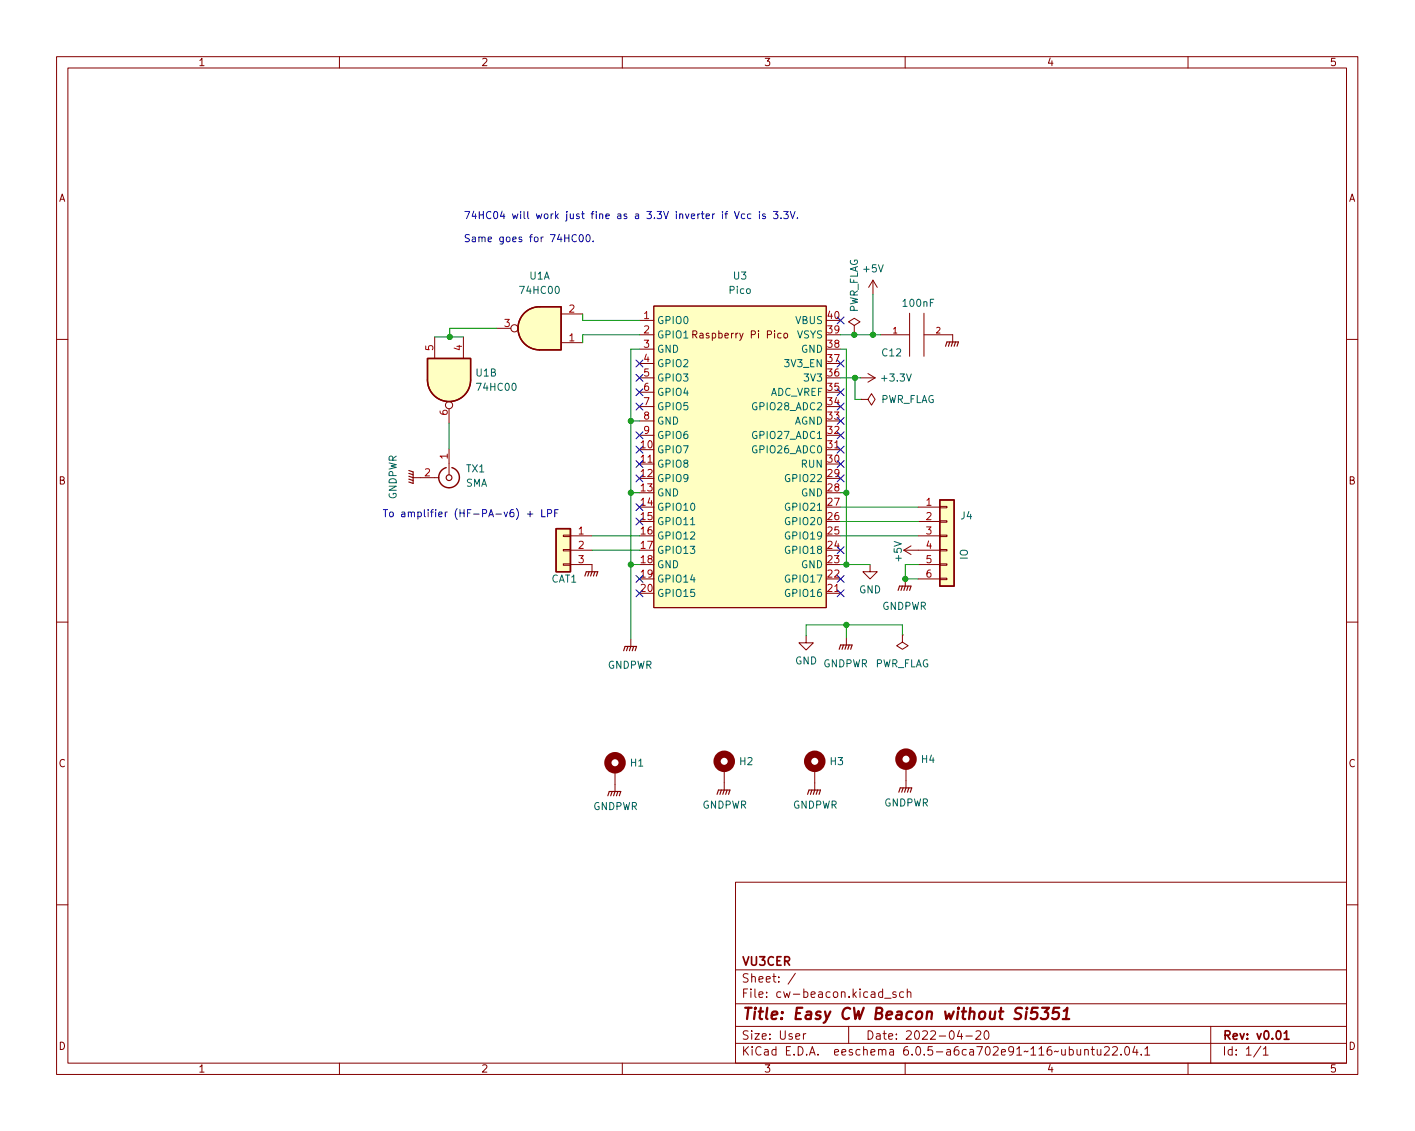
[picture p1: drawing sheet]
<svg xmlns="http://www.w3.org/2000/svg" width="250mm" height="200mm" viewBox="0 0 250 200" stroke-linecap="round" stroke-linejoin="round" font-family="sans-serif">
<g fill="none" stroke="#840000" stroke-width=".18">
<path d="M10 10h230v180h-230zM12 12h226v176h-226zM60 10v2M110 10v2M160 10v2M210 10v2M76.8 59.6v3.8M81.9 59.6v3.8M87.8 58.1h2.5M99.2 55.5h3.8M113 59.2h2.6M113 56.7h2.6"/>
<path d="M115.6 54.1h30.4v53.4h-30.4zM122.5 59.2l.6-.1 .1-.2-.1-.3-.6-.1v1.3M122.8 59.2l.4 .6M138.1 59l-.4-.1-.2 .3 .1 .5h.5M138.6 59.1l.2-.2 .4 .2v.4l-.1 .2-.3 .1-.2-.1zM151 57.6l1-.7-1-.6-1 .6 1 .7v1.2M151 58.8h.1M154.3 49.6l-.8 1.2M154.3 49.6v2.5M154.3 49.6l.8 1.2M155.7 59.2h5.1M160.8 55.4v7.6"/>
<path d="M163.3 59.2h5.1v1.3M163.3 55.4v7.6M10 60h2M79.4 72.3v2.5M79.4 79.4v4.6M99.2 60.6h3.8M113 66.8h2.6M113 61.7h2.6M113 64.3h2.6M113 69.4h2.6M113 71.9h2.6M113 74.4h2.6"/>
<path d="M113 77h2.6M146 79.5h2.6M152.1 70.6h1.3l.7-1 .6 1-.6 1.1-.7-1.1M152.1 70.6h.1M152.1 66.8h2.6M153.4 66.1l1.3 .7M154.7 66.8l-1.3 .8M238 60h2M73 84.5h4.6M99.6 99.7h1.2v.3h-1.2zM99.6 97.2h1.2v.2h-1.2zM99.6 94.6h1.2v.3h-1.2z"/>
<path d="M100.8 94.8h3.8M100.8 97.3h3.8M100.8 99.8h3.8v1.3M113 82.1h2.6M153.8 99.8v1.3h1.3l-1.3 1.3-1.3-1.3h1.3M159.8 97.3h6.3M159.8 97.3l1.2 .8M161 96.5l-1.2 .8M162.3 89.7h3.8M162.3 92.2h3.8M162.3 94.8h3.8M162.3 99.8h3.8"/>
<path d="M166.1 99.7h1.3v.3h-1.3zM166.1 97.2h1.3v.2h-1.3zM166.1 94.6h1.3v.3h-1.3zM166.1 92.1h1.3v.3h-1.3zM166.1 89.6h1.3v.2h-1.3zM10 110h2M111.5 113.1v1.2M142.5 112.4v1.3h1.3l-1.3 1.3-1.3-1.3h1.3M146 104.9h2.6M149.6 112.8v1.3M159.5 112.3v1.3l1 .6-1 .6-1-.6 1-.6M159.5 112.3h.1"/>
<path d="M160 102.4v1.3M162.3 102.4h3.8M166.1 102.3h1.3v.2h-1.3zM238 110h2M108.7 136.2v3.8M128 135.9v3.8M144 135.9v3.8M160.1 135.5v3.8M130 156h108v32h-108zM10 160h2M130 177.5h108M130 171.5h108"/>
<path d="M140.6 172.1l-1.3 2M156.4 176.5h1.1M158.4 175.5l-.4-.1-.2 .2 .1 .2 .5 .2v.3h-.6M159.7 175.5l-.4-.1-.3 .3v.4l.2 .2h.5M160.4 175.5l.2-.1 .3 .1 .1 .9M160.4 174.9v1.5M238 160h2M60 188v2M110 188v2M130 184.5h108M130 181.5h108M142 182.8v1"/>
<path d="M142.4 182.8l-.2 .1-.2 .2M150 181.5v3M160 188v2M169.6 182.2l-.4 1.1h1M169.9 182.8v1M170.7 183.2h1.2M172.5 182.4l.6-.1 .2 .1 .1 .3-1 1.1h1M174.1 182.4l.2-.1a.81 .81 0 0 1 .6 .6 .81 .81 0 0 1-.3 .8l-.2 .1a.81 .81 0 0 1-.3-1.4zM191.7 185.7l.2-.1 .4 .1 .1 .9M191.7 185.6v1M192.9 185.6h.5M193.1 185.1v1.3l.3 .2"/>
<path d="M193.9 185.6l.1 .9 .4 .1 .2-.1M194.6 185.6v1M195.2 185.2l.6-.1 .2 .1 .1 .3-.9 1.1h.9M196.7 185.2l.5-.1 .2 .1 .1 .3-.9 1.1h.9M198.2 186.5v.1M199 185.2l.2-.1a.81 .81 0 0 1 .5 .6 .81 .81 0 0 1-.3 .8l-.1 .1a.81 .81 0 0 1-.6-.6 .81 .81 0 0 1 .3-.8zM200.6 185l-.4 1.1h1M200.9 185.6v1M201.7 186.5v.1M202.4 185.5l.4-.4v1.5M202.4 186.6h.8M210 188v2"/>
<path d="M214 181.5v6.5M222.9 185l-1.3 2M223.3 185.5l.4-.4v1.5M223.3 186.6h.9"/>
<circle cx="90.9" cy="58.1" r=".63"/>
<circle cx="79.4" cy="71.7" r=".63"/>
</g>
<path d="M227 182.7l.4-.4v1.5M227 183.8h.8" fill="none" stroke="#840000" stroke-width=".3"/>
<path d="M183.4 178.2h-.9l-.2 1 .3-.2 .6 .1 .2 .3-.2 .6-.3 .2h-.5l-.2-.2M184.2 178.2h1.2l-.7 .8h.3l.2 .2 .1 .2-.2 .6-.3 .2h-.6l-.2-.2M187.2 178.2h-.9l-.2 1 .3-.2 .6 .1 .2 .3-.2 .6-.3 .2h-.5l-.2-.2M188 178.8l.7-.6-.3 2M187.9 180.2h1.1" fill="none" stroke="#840000" stroke-width=".4"/>
<g fill="#ffffc2" stroke="#ffffc2" stroke-width=".18">
<path d="M75.6 67.2h7.6a3.8 3.8 0 0 1-3.8 3.8 3.8 3.8 0 0 1-3.8-3.8z"/>
<path d="M75.6 63.4h7.6v3.8h-7.6z"/>
<path d="M166.1 88.4h2.6v15.3h-2.6z"/>
<path d="M92.7 55.4a3.8 3.8 0 0 1 2.7-1.1v7.6a3.8 3.8 0 0 1-3.5-2.4 3.8 3.8 0 0 1 .8-4.1z"/>
<path d="M95.4 54.3h3.8v7.6h-3.8z"/>
<path d="M98.3 93.5h2.5v7.6h-2.5z"/>
<path d="M115.6 54.1h30.4v53.4h-30.4z"/>
</g>
<path d="M92.7 55.4a3.8 3.8 0 0 1 2.7-1.1h3.8v7.6h-3.8a3.8 3.8 0 0 1-3.5-2.4 3.8 3.8 0 0 1 .8-4.1zM75.6 63.4h7.6v3.8a3.8 3.8 0 0 1-3.8 3.8 3.8 3.8 0 0 1-3.8-3.8zM78.9 82.7a1.81 1.81 0 0 0-1 2.8 1.81 1.81 0 0 0 3 0 1.81 1.81 0 0 0-1-2.8M98.3 93.5h2.5v7.6h-2.5zM166.1 88.4h2.6v15.3h-2.6z" fill="none" stroke="#840000" stroke-width=".25"/>
<g fill="none" stroke="#840000" stroke-width=".2">
<path d="M167.1 61.2l.3-.7h2l-.2 .7M167.9 60.5l-.3 .7M168.4 60.5l-.3 .7M168.9 60.5l-.2 .7M72.3 83.2l.7 .3v2l-.7-.3M72.3 83.7l.7 .3M72.3 84.2l.7 .3M72.3 84.7l.7 .3M103.4 101.9l.2-.8h2.1l-.3 .8M104.1 101.1l-.2 .8M104.6 101.1l-.2 .8M105.2 101.1l-.3 .8"/>
<path d="M110.2 115.1l.3-.8h2l-.2 .8M111 114.3l-.3 .8M111.5 114.3l-.2 .8M112 114.3l-.2 .8M148.3 114.8l.3-.7h2l-.2 .7M149.1 114.1l-.3 .7M149.6 114.1l-.2 .7M150.1 114.1l-.2 .7M158.7 104.4l.3-.7h2l-.2 .7M159.5 103.7l-.2 .7M160 103.7l-.2 .7M160.5 103.7l-.2 .7"/>
<path d="M108.2 140l-.3 .7M108.7 140l-.2 .7M109.2 140l-.2 .7M127.5 139.7l-.2 .8M128 139.7l-.2 .8M128.5 139.7l-.2 .8M143.5 139.7l-.2 .8M144 139.7l-.2 .8M144.5 139.7l-.2 .8M159.6 139.3l-.2 .8M160.1 139.3l-.2 .8M160.7 139.3l-.3 .8"/>
<path d="M107.4 140.7l.3-.7h2l-.2 .7M126.7 140.5l.3-.8h2l-.2 .8M142.7 140.5l.3-.8h2l-.2 .8M158.9 140.1l.2-.8h2.1l-.3 .8"/>
<circle cx="79.4" cy="84.5" r=".51"/>
</g>
<g fill="none" stroke="#840000" stroke-width="1.3">
<circle cx="108.7" cy="134.9" r="1.27"/>
<circle cx="128" cy="134.6" r="1.27"/>
<circle cx="144" cy="134.6" r="1.27"/>
<circle cx="160.1" cy="134.3" r="1.27"/>
</g>
<path d="M122.1 92.8h.7" fill="none" stroke="#006464" stroke-width=".18"/>
<g fill="none" stroke="#0000c2" stroke-width=".18">
<path d="M128.1 37.8h.5M128.6 37.4l-.3 .2v1.1M129.8 37.4l.5 1.3 .4-1.3M131.6 37.9l-.3-.1-.3 .3 .2 .5h.4M132.7 37.9l-.3-.1-.3 .3 .1 .5h.5M134.2 37.4v.1M134.2 37.8v.9M135.3 37.9l-.3-.1-.2 .2v.2l.5 .1v.3h-.5M136.7 37.4h.8l-.4 .5 .3 .1v.5l-.1 .2-.6-.2M138.1 38.5v.2M138.5 37.4h.8l-.4 .5 .4 .1v.5l-.2 .2-.6-.2M139.7 37.4l.4 1.3 .4-1.3"/>
<path d="M141 38.5v.2M101.9 41.6a.6 .6 0 0 0-.8 .4 .6 .6 0 0 0 .5 .8l.3-.2M102.5 41.6l.2-.1a.68 .68 0 0 1 .4 .6 .68 .68 0 0 1-.4 .7l-.2-.2-.1-.3zM103.8 41.5h.1a.68 .68 0 0 1 .4 .6 .68 .68 0 0 1-.4 .7 .84 .84 0 0 1-.1-1.3zM104.9 42.6v.2M93.2 90.9h1M93.7 90.4v1M95.8 90.1v1.3h.6M96.8 90.8l.6-.1 .1-.1v-.4l-.7-.1v1.3M98.1 90.7h.4M98.7 90.1h-.6v1.3"/>
</g>
<g fill="none" stroke="#009600" stroke-width=".18">
<path d="M76.8 59.6h5.1M87.8 58.1h-8.3v1.5M103 55.5v1.2h10M113 59.2h-10v1.4M148.6 59.2h7.1M151 58.8v.4M154.3 52.1v7.1M79.4 74.8v4.6M111.5 74.4h1.5M113 61.7h-1.5v51.4M148.6 61.7h1v38.1M148.6 66.8h3.5"/>
<path d="M151.1 66.8v3.8h1M104.6 94.8h8.4M104.6 97.3h8.4M111.5 87.1h1.5M111.5 99.8h1.5M148.6 87.1h1M148.6 99.8h5.2M148.6 94.8h13.7M148.6 89.7h13.7M148.6 92.2h13.7M162.3 99.8h-2.3v2.6h2.3M149.6 110.5v2.3"/>
<path d="M159.5 112.3v-1.8h-17v1.9"/>
</g>
<g fill="none" stroke="#000084" stroke-width=".18">
<path d="M148 56.1l1.2 1.2M149.2 56.1l-1.2 1.2M112.4 71.3l1.2 1.2M112.4 66.2l1.2 1.2M112.4 76.4l1.2 1.2M112.4 78.9l1.2 1.2M112.4 63.7l1.2 1.2M112.4 68.8l1.2 1.2M113.6 71.3l-1.2 1.2M113.6 66.2l-1.2 1.2M113.6 76.4l-1.2 1.2M113.6 78.9l-1.2 1.2"/>
<path d="M113.6 63.7l-1.2 1.2M113.6 68.8l-1.2 1.2M148 73.8l1.2 1.3M148 71.3l1.2 1.2M148 68.8l1.2 1.2M148 78.9l1.2 1.2M148 76.4l1.2 1.2M148 63.7l1.2 1.2M149.2 73.8l-1.2 1.3M149.2 71.3l-1.2 1.2M149.2 68.8l-1.2 1.2M149.2 78.9l-1.2 1.2"/>
<path d="M149.2 76.4l-1.2 1.2M149.2 63.7l-1.2 1.2M112.4 84l1.2 1.2M112.4 89.1l1.2 1.2M112.4 81.5l1.2 1.2M112.4 91.6l1.2 1.2M113.6 84l-1.2 1.2M113.6 89.1l-1.2 1.2M113.6 81.5l-1.2 1.2M113.6 91.6l-1.2 1.2M148 84l1.2 1.2M148 81.5l1.2 1.2"/>
<path d="M148 96.7l1.2 1.2M149.2 84l-1.2 1.2M149.2 81.5l-1.2 1.2M149.2 96.7l-1.2 1.2M112.4 104.3l1.2 1.2M112.4 101.8l1.2 1.2M113.6 104.3l-1.2 1.2M113.6 101.8l-1.2 1.2M148 101.8l1.2 1.2M148 104.3l1.2 1.2M149.2 101.8l-1.2 1.2M149.2 104.3l-1.2 1.2"/>
</g>
<g fill="#009600" stroke="#009600" stroke-width=".18">
<circle cx="111.5" cy="87.1" r=".46"/>
<circle cx="111.5" cy="74.4" r=".46"/>
<circle cx="111.5" cy="99.8" r=".46"/>
<circle cx="79.5" cy="59.6" r=".46"/>
<circle cx="149.6" cy="87.1" r=".46"/>
<circle cx="149.6" cy="99.8" r=".46"/>
<circle cx="160" cy="102.4" r=".46"/>
<circle cx="149.6" cy="110.5" r=".46"/>
<circle cx="151" cy="59.2" r=".46"/>
<circle cx="151.1" cy="66.8" r=".46"/>
<circle cx="154.3" cy="59.2" r=".46"/>
</g>
<text font-size="2.8" fill="#840000" x="131" y="180.3">Title: Easy CW Beacon without Si5351</text>
<g font-size="2.1" fill="#840000">
<text x="131" y="173.8">Sheet: /</text>
<text x="131" y="170.8">VU3CER</text>
<text x="131" y="176.5">File: cw-beacon.kicad_sch</text>
<text x="131" y="183.9">Size: User</text>
<text x="153" y="183.9">Date: 2022-04-20</text>
<text x="216" y="183.9">Rev: v0.01</text>
<text x="131" y="186.7">KiCad E.D.A. eeschema 6.0.5-a6ca702e91~116~ubuntu22.04.1</text>
<text x="216" y="186.7">Id: 1/1</text>
</g>
<g font-size="1.8" fill="#840000">
<text x="35" y="11.7">1</text>
<text x="85" y="11.7">2</text>
<text x="135" y="11.7">3</text>
<text x="185" y="11.7">4</text>
<text x="235" y="11.7">5</text>
<text x="10.3" y="35.7">A</text>
<text x="238.4" y="35.7">A</text>
<text x="123.2" y="59.8">Raspberry Pi Pico</text>
<text x="10.3" y="85.7">B</text>
<text x="238.4" y="85.7">B</text>
<text x="10.3" y="135.7">C</text>
<text x="238.4" y="135.7">C</text>
<text x="10.3" y="185.7">D</text>
<text x="238.4" y="185.7">D</text>
<text x="35" y="189.7">1</text>
<text x="85" y="189.7">2</text>
<text x="135" y="189.7">3</text>
<text x="185" y="189.7">4</text>
<text x="235" y="189.7">5</text>
</g>
<g font-size="1.8" fill="#0000c2">
<text x="81.9" y="38.7">74HC04 will work just fine as a 3.3V inverter if Vcc is 3.3V.</text>
<text x="81.9" y="42.8">Same goes for 74HC00.</text>
<text x="67.6" y="91.5">To amplifier (HF-PA-v6) + LPF</text>
</g>
<g font-size="1.8" fill="#006464">
<text x="92.1" y="52">74HC00</text>
<text x="93.6" y="49.4">U1A</text>
<text x="128.9" y="52">Pico</text>
<text x="129.7" y="49.4">U3</text>
<text x="152.7" y="48.2">+5V</text>
<text x="116.1" y="57.3">GPIO0</text>
<text x="116.1" y="59.8">GPIO1</text>
<text x="140.6" y="57.3">VBUS</text>
<text x="140.8" y="59.8">VSYS</text>
<text x="151.6" y="55.4" transform="rotate(-90 151.6 55.4)">PWR_FLAG</text>
<text x="159.7" y="54.3">100nF</text>
<text x="116.1" y="62.4">GND</text>
<text x="116.1" y="64.9">GPIO2</text>
<text x="139" y="64.9">3V3_EN</text>
<text x="141.6" y="62.4">GND</text>
<text x="156" y="63">C12</text>
<text x="84.2" y="66.6">U1B</text>
<text x="84.5" y="69.1">74HC00</text>
<text x="116.1" y="67.5">GPIO3</text>
<text x="116.1" y="70">GPIO4</text>
<text x="136" y="70">ADC_VREF</text>
<text x="142.4" y="67.5">3V3</text>
<text x="155.5" y="71.3">PWR_FLAG</text>
<text x="156" y="67.5">+3.3V</text>
<text x="116.1" y="72.5">GPIO5</text>
<text x="116.1" y="75.1">GND</text>
<text x="116.1" y="77.6">GPIO6</text>
<text x="133.4" y="77.6">GPIO27_ADC1</text>
<text x="133.4" y="72.5">GPIO28_ADC2</text>
<text x="140.3" y="75.1">AGND</text>
<text x="82.4" y="83.5">TX1</text>
<text x="116.1" y="80.2">GPIO7</text>
<text x="116.1" y="82.7">GPIO8</text>
<text x="133.4" y="80.2">GPIO26_ADC0</text>
<text x="141.7" y="82.7">RUN</text>
<text x="70.1" y="88.4" transform="rotate(-90 70.1 88.4)">GNDPWR</text>
<text x="82.3" y="86.1">SMA</text>
<text x="116.1" y="85.2">GPIO9</text>
<text x="116.1" y="87.8">GND</text>
<text x="139.2" y="85.2">GPIO22</text>
<text x="141.6" y="87.8">GND</text>
<text x="116.1" y="90.3">GPIO10</text>
<text x="116.1" y="92.9">GPIO11</text>
<text x="116.1" y="95.4">GPIO12</text>
<text x="139.2" y="95.4">GPIO19</text>
<text x="139.2" y="92.9">GPIO20</text>
<text x="139.2" y="90.3">GPIO21</text>
<text x="169.9" y="91.8">J4</text>
<text x="116.1" y="97.9">GPIO13</text>
<text x="116.1" y="100.5">GND</text>
<text x="139.2" y="97.9">GPIO18</text>
<text x="141.6" y="100.5">GND</text>
<text x="159.4" y="99.2" transform="rotate(-90 159.4 99.2)">+5V</text>
<text x="171.1" y="99" transform="rotate(-90 171.1 99)">IO</text>
<text x="97.5" y="103">CAT1</text>
<text x="116.1" y="103">GPIO14</text>
<text x="116.1" y="105.6">GPIO15</text>
<text x="139.2" y="105.6">GPIO16</text>
<text x="139.2" y="103">GPIO17</text>
<text x="151.8" y="104.9">GND</text>
<text x="155.9" y="107.8">GNDPWR</text>
<text x="107.4" y="118.3">GNDPWR</text>
<text x="140.5" y="117.5">GND</text>
<text x="145.5" y="118">GNDPWR PWR_FLAG</text>
<text x="111.5" y="135.6">H1</text>
<text x="130.8" y="135.3">H2</text>
<text x="146.8" y="135.3">H3</text>
<text x="162.9" y="134.9">H4</text>
<text x="104.8" y="143.3">GNDPWR</text>
<text x="124.1" y="143">GNDPWR</text>
<text x="140.1" y="143">GNDPWR</text>
<text x="156.2" y="142.6">GNDPWR</text>
</g>
<g font-size="1.8" fill="#a90000">
<text x="89.2" y="57.8">3</text>
<text x="100.6" y="55.3">2</text>
<text x="113.8" y="56.4">1</text>
<text x="113.8" y="59">2</text>
<text x="146.3" y="59">39</text>
<text x="146.3" y="56.4">40</text>
<text x="76.6" y="62" transform="rotate(-90 76.6 62)">5</text>
<text x="81.7" y="62" transform="rotate(-90 81.7 62)">4</text>
<text x="100.6" y="60.4">1</text>
<text x="113.8" y="61.5">3</text>
<text x="113.8" y="64">4</text>
<text x="146.3" y="64">37</text>
<text x="146.3" y="61.5">38</text>
<text x="113.8" y="66.6">5</text>
<text x="113.8" y="69.1">6</text>
<text x="113.8" y="71.7">7</text>
<text x="146.3" y="71.7">34</text>
<text x="146.3" y="69.1">35</text>
<text x="146.3" y="66.6">36</text>
<text x="79.1" y="73.4" transform="rotate(-90 79.1 73.4)">6</text>
<text x="113.8" y="74.2">8</text>
<text x="113.8" y="76.7">9</text>
<text x="146.3" y="76.7">32</text>
<text x="146.3" y="74.2">33</text>
<text x="79.1" y="81.2" transform="rotate(-90 79.1 81.2)">1</text>
<text x="113.3" y="79.3">10</text>
<text x="113.3" y="81.8">11</text>
<text x="146.3" y="81.8">30</text>
<text x="146.3" y="79.3">31</text>
<text x="75.1" y="84.2">2</text>
<text x="113.3" y="84.4">12</text>
<text x="113.3" y="86.9">13</text>
<text x="113.3" y="89.4">14</text>
<text x="146.3" y="89.4">27</text>
<text x="146.3" y="86.9">28</text>
<text x="146.3" y="84.4">29</text>
<text x="163.7" y="89.4">1</text>
<text x="102.3" y="94.5">1</text>
<text x="113.3" y="92">15</text>
<text x="113.3" y="94.5">16</text>
<text x="146.3" y="94.5">25</text>
<text x="146.3" y="92">26</text>
<text x="163.7" y="92">2</text>
<text x="163.7" y="94.5">3</text>
<text x="102.3" y="97.1">2</text>
<text x="102.3" y="99.6">3</text>
<text x="113.3" y="97.1">17</text>
<text x="113.3" y="99.6">18</text>
<text x="146.3" y="99.6">23</text>
<text x="146.3" y="97.1">24</text>
<text x="163.7" y="97.1">4</text>
<text x="163.7" y="99.6">5</text>
<text x="113.3" y="102.1">19</text>
<text x="113.3" y="104.7">20</text>
<text x="146.3" y="104.7">21</text>
<text x="146.3" y="102.1">22</text>
<text x="163.7" y="102.1">6</text>
</g>
<g font-size="1.4" fill="#a90000">
<text x="157.8" y="59">1</text>
<text x="165.5" y="59">2</text>
</g>
</svg>
